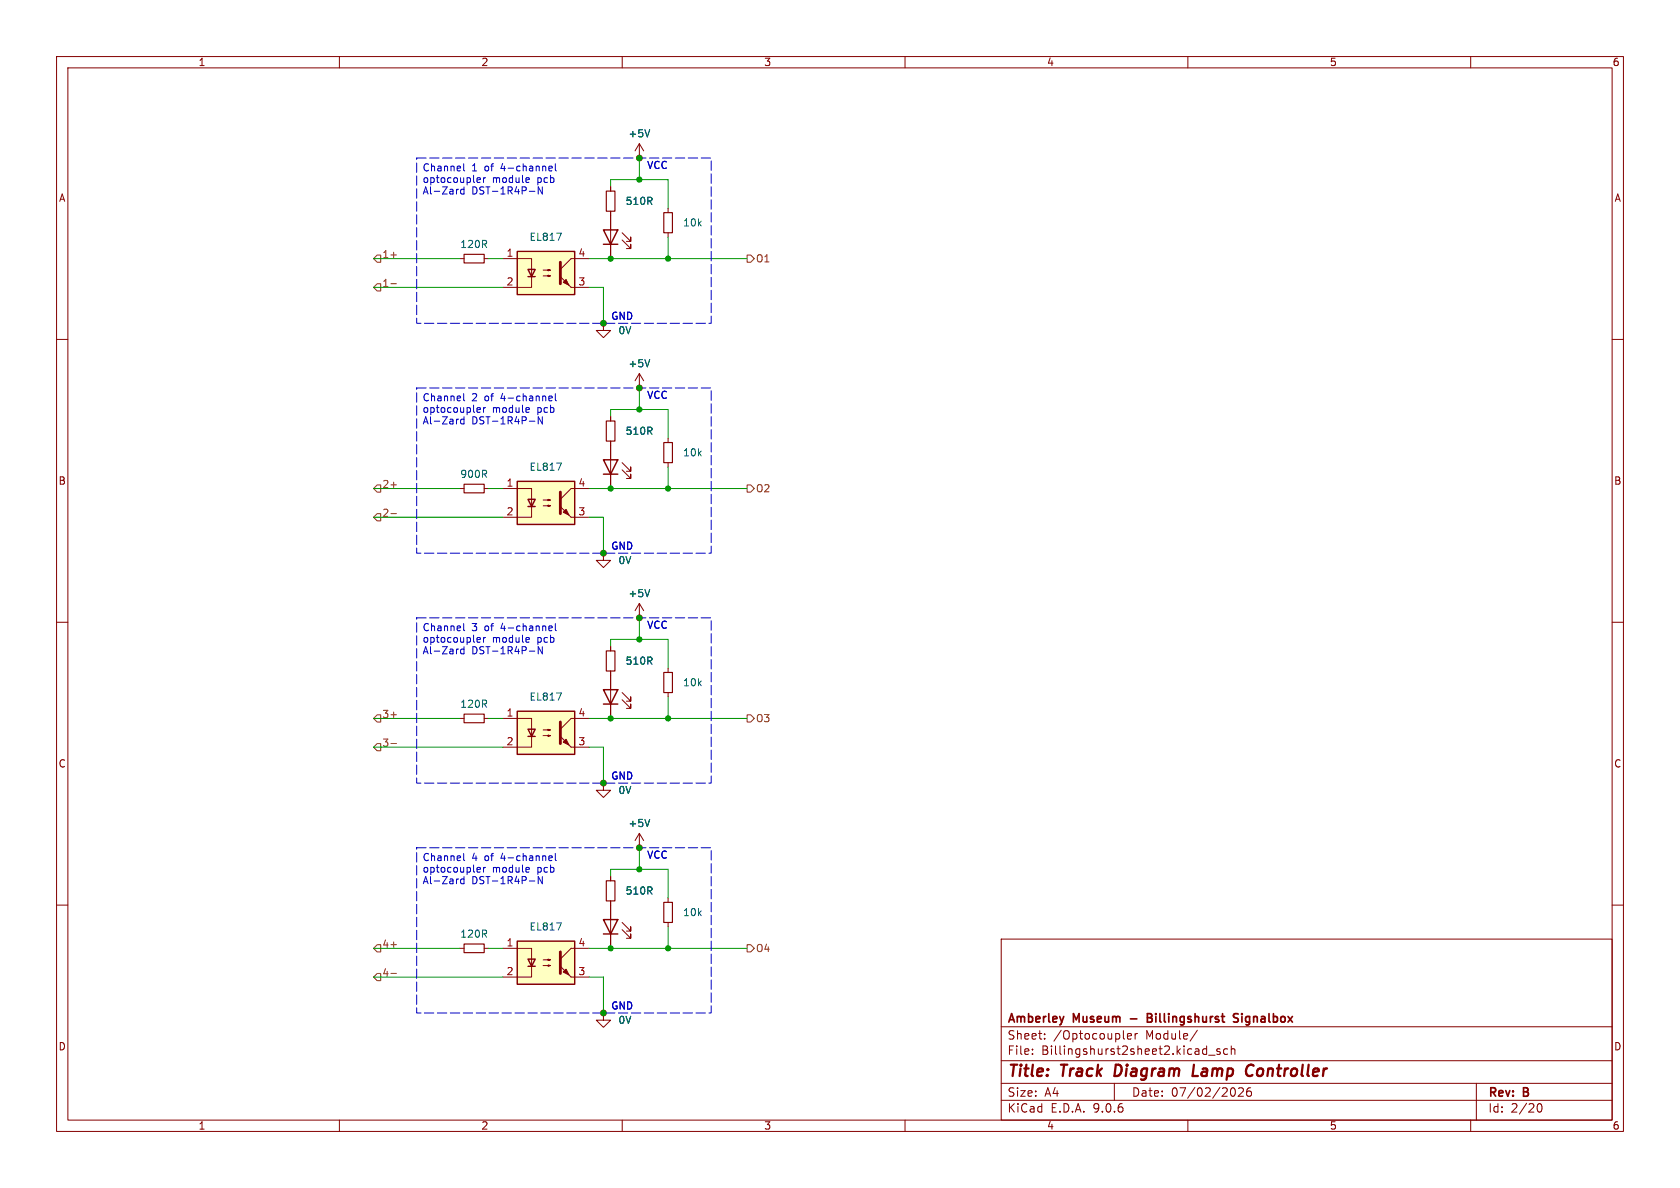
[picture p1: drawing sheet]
<svg xmlns="http://www.w3.org/2000/svg" width="297mm" height="210mm" viewBox="0 0 297 210" stroke-linecap="round" stroke-linejoin="round" font-family="sans-serif">
<g fill="none" stroke="#840000" stroke-width=".18">
<path d="M10 10h277v190h-277zM12 12h273v186h-273zM60 10v2M110 10v2M160 10v2M210 10v2M260 10v2M10 60h2M285 60h2M10 110h2M285 110h2M81.3 127h.7"/>
<path d="M85.6 127h.8M113 149.9h.1M10 160h2M177 166h108v32h-108zM285 160h2M60 198v2M110 198v2M160 198v2M177 194.5h108M177 191.5h108M177 187.5h108M177 181.5h108"/>
<path d="M182.5 186.3v.1M182.5 185.5v.1M184.7 183.6v.1M184.7 182.8v.1M197 191.5v3M199.3 183.2l.7-.1v-.3l-.5-.1-.2 .2 .1 .7h.6M200.7 182.7v1M201.1 182.7l-.3 .1-.1 .2M210 198v2M211.7 182.1l-1.3 2M213.2 185.4l.1 .1M213.3 184.9v1.5"/>
<path d="M213.3 186.3l-.1 .1M213.7 186.5h1.1M215.7 185.5l-.4-.1-.2 .2 .1 .2 .5 .2v.3h-.6M217 185.5l-.4-.1-.3 .3v.4l.2 .2h.5M217.7 185.5l.2-.1 .3 .1 .1 .9M217.7 184.9v1.5M218.2 192.4l.2 .8-.2 .5-.2 .1M219.7 192.4v.5l-.8 .9h.9M220.6 192.4a1.17 1.17 0 0 0-.1 1.3h.6l.1-.5-.2-.3h-.5l-.1 .3M220.8 192.3h.3M260 198v2M261 191.5v6.5"/>
<path d="M271.7 195.7l.2-.5 .2-.1a.81 .81 0 0 1 .6 .6 .81 .81 0 0 1-.3 .8h-.4l-.3-.5"/>
<circle cx="113" cy="149.9" r=".51"/>
</g>
<path d="M197.3 188.2l-.3 2h.5M211.1 188.2l-.3 2h1M220.8 188.3a.67 .67 0 0 1 .8 .1M221.4 190l-.6 .2" fill="none" stroke="#840000" stroke-width=".4"/>
<path d="M202.8 179.9h.5M203.3 179.9l.3 .1M203.6 179.3l-.3-.1h-.5v1.5l.8-.1M203.6 179.8l-.3 .1M218.9 179.3l-.6-.1-.2 .1v.5l.7 .2 .1 .4-.3 .3-.5-.1" fill="none" stroke="#840000" stroke-width=".3"/>
<path d="M82 126.2h3.6v1.6h-3.6z" fill="none" stroke="#840000" stroke-width=".2"/>
<path d="M91.4 85.1h10.2v7.6h-10.2z" fill="#ffffc2"/>
<path d="M106.7 40.6h2.5l-1.3 2.6zM106.7 43.2h2.5M91.4 85.1h10.2v7.6h-10.2zM93.3 88.3h1.3l-.6 1.2zM93.3 89.5h1.3M106.7 81.3h2.5l-1.3 2.5zM106.7 83.8h2.5" fill="none" stroke="#840000" stroke-width=".25"/>
<g fill="none" stroke="#840000" stroke-width=".18">
<path d="M107.9 38.1v7.6M118.1 36.8v.8M106.7 57.2v1.2h1.2l-1.2 1.3-1.3-1.3h1.3M106.7 57.2h.1M110 42.4l1.5 1.5v-.7v.7h-.8M110 41.1l1.5 1.6v-.8v.8h-.8M118.1 41.1v.8M107.9 73.7v.7M107.9 78v8.4M113 68.6h.1M113 66v2.6M113 66l-.7 1.3"/>
<path d="M113 66l.8 1.3M118.1 77.5v.7M81.3 86.4h.7M85.6 86.4h.8M88.9 86.4h5.1v5h-5.1M96 88.4h1.3l-.4 .1v-.2l.4 .1M96 89.4h1.3l-.4 .1v-.2l.4 .1M101 91.4h3.1M104.1 86.4h-3.1l-1.9 1.9M106.7 97.8h.1M110 83.1l1.5 1.5v-.8v.8h-.8M110 81.8l1.5 1.5v-.7v.7h-.8"/>
<path d="M118.1 81.8v.8M113 109.2h.1M113 106.7l-.7 1.3M113 106.7l.8 1.3M113 106.7v2.5M106.7 138.4v1.3h1.2l-1.2 1.3-1.3-1.3h1.3M106.7 138.4h.1"/>
<circle cx="106.7" cy="57.2" r=".51"/>
<circle cx="113" cy="68.6" r=".51"/>
<circle cx="106.7" cy="97.8" r=".51"/>
<circle cx="113" cy="109.2" r=".51"/>
<circle cx="106.7" cy="138.4" r=".51"/>
</g>
<path d="M99.1 87v3.8" fill="none" stroke="#840000" stroke-width=".51"/>
<g fill="#840000" stroke="#840000" stroke-width=".18">
<path d="M99.6 90.6l.5-.6 .5 1.1z"/>
<path d="M99.1 89.5l1.9 1.9z"/>
</g>
<path d="M114.9 63.6l-.5 1.2M98.4 81.9h.8l-.5 1.2M114.9 104.2l-.5 1.3" fill="none" stroke="#006464" stroke-width=".18"/>
<path d="M117.3 37.6h1.6v3.5h-1.6zM107.2 74.4h1.5v3.6h-1.5zM117.3 78.2h1.6v3.6h-1.6zM82 85.6h3.6v1.5h-3.6z" fill="none" stroke="#840000" stroke-width=".2"/>
<path d="M91.4 125.7h10.2v7.7h-10.2z" fill="#ffffc2"/>
<path d="M91.4 125.7h10.2v7.7h-10.2zM93.3 128.9h1.3l-.6 1.3zM93.3 130.2h1.3" fill="none" stroke="#840000" stroke-width=".25"/>
<path d="M81.3 45.7h.7M85.6 45.7h.8M88.9 127h5.1v5.1h-5.1M96 129h1.3l-.4 .2v-.3l.4 .1M96 130h1.3l-.4 .2v-.3l.4 .1M101 132.1h3.1M104.1 127h-3.1l-1.9 1.9M113 149.9h.1M113 147.3l-.7 1.3M113 147.3l.8 1.3M113 147.3v2.6" fill="none" stroke="#840000" stroke-width=".18"/>
<path d="M99.1 127.6v3.8" fill="none" stroke="#840000" stroke-width=".51"/>
<g fill="#840000" stroke="#840000" stroke-width=".18">
<path d="M99.6 131.2l.5-.5 .5 1z"/>
<path d="M99.1 130.2l1.9 1.9z"/>
</g>
<path d="M98.4 122.5h.8l-.5 1.3M114.9 144.9l-.5 1.2" fill="none" stroke="#006464" stroke-width=".18"/>
<path d="M82 45h3.6v1.5h-3.6z" fill="none" stroke="#840000" stroke-width=".2"/>
<path d="M91.4 44.5h10.2v7.6h-10.2z" fill="#ffffc2"/>
<path d="M91.4 44.5h10.2v7.6h-10.2zM93.3 47.6h1.3l-.6 1.3zM93.3 48.9h1.3M106.7 121.9h2.5l-1.3 2.6zM106.7 124.5h2.5" fill="none" stroke="#840000" stroke-width=".25"/>
<g fill="none" stroke="#840000" stroke-width=".18">
<path d="M88.9 45.7h5.1v5.1h-5.1M96 47.8h1.3l-.4 .1v-.3l.4 .2M96 48.8h1.3l-.4 .1v-.3l.4 .2M101 50.8h3.1M104.1 45.7h-3.1l-1.9 1.9M106.7 97.8v1.3h1.2l-1.2 1.2-1.3-1.2h1.3M106.7 97.8h.1M107.9 114.3v.8M107.9 118.6v8.4M118.1 118.1v.8M110 123.7l1.5 1.5v-.7v.7h-.8M110 122.4l1.5 1.6v-.8v.8h-.8"/>
<path d="M118.1 122.4v.8M81.3 167.6h.7M85.6 167.6h.8"/>
</g>
<path d="M99.1 46.4v3.8" fill="none" stroke="#840000" stroke-width=".51"/>
<g fill="#840000" stroke="#840000" stroke-width=".18">
<path d="M99.6 49.9l.5-.5 .5 1z"/>
<path d="M99.1 48.9l1.9 1.9z"/>
</g>
<path d="M98.4 41.2h.8l-.5 1.3" fill="none" stroke="#006464" stroke-width=".18"/>
<path d="M107.2 115.1h1.5v3.5h-1.5zM117.3 118.9h1.6v3.5h-1.6zM82 166.9h3.6v1.5h-3.6z" fill="none" stroke="#840000" stroke-width=".2"/>
<path d="M91.4 166.4h10.2v7.6h-10.2z" fill="#ffffc2"/>
<path d="M91.4 166.4h10.2v7.6h-10.2zM93.3 169.5h1.3l-.6 1.3zM93.3 170.8h1.3M106.7 162.6h2.5l-1.3 2.5zM106.7 165.1h2.5" fill="none" stroke="#840000" stroke-width=".25"/>
<g fill="none" stroke="#840000" stroke-width=".18">
<path d="M107.9 33v.8M107.9 37.3v3.3M113 27.9h.1M113 25.4l-.7 1.3M113 25.4l.8 1.3M113 25.4v2.5M106.7 57.2h.1M107.9 43.2v2.5M107.9 73.7v.7M107.9 78v3.3M113 68.6h.1M106.7 97.8h.1"/>
<path d="M107.9 83.8v2.6M107.9 114.3v.8M107.9 118.6v3.3M113 109.2h.1M106.7 138.4h.1M107.9 124.5v2.5M107.9 154.9v.8M107.9 159.3v8.3M113 149.9h.1M118.1 158.8v.7M88.9 167.6h5.1v5.1h-5.1M96 169.7h1.3l-.4 .1v-.3l.4 .2"/>
<path d="M96 170.7h1.3l-.4 .1v-.2l.4 .1M101 172.7h3.1M104.1 167.6h-3.1l-1.9 1.9M106.7 179.1h.1M106.7 179.1v1.2h1.2l-1.2 1.3-1.3-1.3h1.3M110 164.3l1.5 1.6v-.8v.8h-.8M110 163.1l1.5 1.5v-.8v.8h-.8M118.1 163.1v.7"/>
<circle cx="113" cy="27.9" r=".51"/>
<circle cx="106.7" cy="179.1" r=".51"/>
</g>
<path d="M99.1 168.3v3.8" fill="none" stroke="#840000" stroke-width=".51"/>
<g fill="#840000" stroke="#840000" stroke-width=".18">
<path d="M99.6 171.8l.5-.5 .5 1z"/>
<path d="M99.1 170.8l1.9 1.9z"/>
</g>
<path d="M114.9 22.9l-.5 1.3M114.9 63.6l-.5 1.2M114.9 104.2l-.5 1.3M114.9 144.9l-.5 1.2M98.4 163.1h.8l-.5 1.3" fill="none" stroke="#006464" stroke-width=".18"/>
<path d="M107.2 33.8h1.5v3.5h-1.5zM107.2 155.7h1.5v3.6h-1.5zM117.3 159.5h1.6v3.6h-1.6z" fill="none" stroke="#840000" stroke-width=".2"/>
<g fill="none" stroke="#725600" stroke-width=".18">
<path d="M66.7 45.1h.6v1.3h-.6l-.7-.7zM66.7 50.2h.6v1.2h-.6l-.7-.6zM69.1 45.1h1M69.1 50.2h1M132.1 45.1h.6l.6 .6-.6 .7h-.6zM66.7 90.8h.6v1.3h-.6l-.7-.7zM66.7 85.7h.6v1.3h-.6l-.7-.6zM69.1 90.8h1M69.1 85.7h1M132.1 85.7h.6l.6 .7-.6 .6h-.6zM66.7 126.4h.6v1.2h-.6l-.7-.6zM66.7 131.4h.6v1.3h-.6l-.7-.6z"/>
<path d="M69.1 126.4h1M69.1 131.4h1M132.1 126.4h.6l.6 .6-.6 .6h-.6zM66.7 172.1h.6v1.3h-.6l-.7-.7zM66.7 167h.6v1.3h-.6l-.7-.7zM69.1 172.1h1M69.1 167h1M132.1 167h.6l.6 .6-.6 .7h-.6z"/>
</g>
<g fill="none" stroke="#009600" stroke-width=".18">
<path d="M107.9 33v-1.2h10.2v5M113 27.9v3.9M66 45.7h15.3M66 50.8h22.9M86.4 45.7h2.5M104.1 50.8h2.6v6.4M104.1 45.7h28M118.1 41.9v3.8M107.9 73.7v-1.3h10.2v5.1M113 68.6v3.8M66 86.4h15.3M66 91.4h22.9"/>
<path d="M86.4 86.4h2.5M104.1 86.4h28M104.1 91.4h2.6v6.4M118.1 82.6v3.8M107.9 114.3v-1.3h10.2v5.1M113 109.2v3.8M66 127h15.3M66 132.1h22.9M86.4 127h2.5M104.1 132.1h2.6v6.3M104.1 127h28M118.1 123.2v3.8"/>
<path d="M107.9 154.9v-1.2h10.2v5.1M113 149.9v3.8M66 167.6h15.3M66 172.7h22.9M86.4 167.6h2.5M104.1 167.6h28M104.1 172.7h2.6v6.4M118.1 163.8v3.8"/>
</g>
<path d="M73.7 27.9h52v29.3h-52zM73.7 68.6h52v29.2h-52zM73.7 109.2h52v29.2h-52zM73.7 149.9h52v29.2h-52z" fill="none" stroke="#0000c2" stroke-width=".18" stroke-dasharray="1.7 .6"/>
<g fill="none" stroke="#0000c2" stroke-width=".18">
<path d="M81.5 33.6v.6l.2 .1 .3-.1M82 28.9v1.1l.2 .2M82 33v1.3M84.4 31.5l.4-.1 .1 .3-.6 .1M84.4 32.2h.5M85.5 31.4v.9M85.8 31.4l-.3 .3M93.2 31.4l.3 .1 .1 .2-.6 .1M93.5 32.2l-.3 .1M93.6 33.8h.9M95.9 33v1.3l-.7-1.3v1.3M97.1 29.4h.4l.1 .3-.6 .1"/>
<path d="M97.1 30.2h.5M98.2 28.9v1.1l.2 .2M81.5 74.2v.6l.2 .1h.3M82 69.6v1.1l.2 .2M82 73.7v1.2M84.4 72.1h.4l.1 .3-.6 .1M84.4 72.8h.5M85.5 72.1v.8M85.8 72.1l-.3 .2M93.2 72.1h.3l.1 .3-.6 .1M93.5 72.8l-.3 .1M93.6 74.5h.9"/>
<path d="M95.9 73.7v1.2l-.7-1.2v1.2M97.1 70.1l.4-.1 .1 .3-.6 .1M97.1 70.8h.5M98.2 69.6v1.1l.2 .2M81.5 114.9v.6l.2 .1 .3-.1M82 110.2v1.1l.2 .2M82 114.3v1.3M84.4 112.8l.4-.1 .1 .3-.6 .1M84.4 113.5h.5M85.5 112.7v.8M85.8 112.7l-.3 .2M93.2 112.7l.3 .1 .1 .2-.6 .1"/>
<path d="M93.5 113.5h-.3M93.6 115.1h.9M95.9 114.3v1.3l-.7-1.3v1.3M97.1 110.7l.4-.1 .1 .4-.6 .1M97.1 111.4h.5M98.2 110.2v1.1l.2 .2M81.5 155.5v.6l.2 .1h.3M82 150.9v1.1l.2 .1M82 155v1.2M84.4 154.1h.5M84.4 153.4l.4-.1 .1 .3-.6 .2M85.5 153.3v.9"/>
<path d="M85.8 153.3l-.3 .3M93.2 153.3l.3 .1 .1 .2-.6 .2M93.5 154.1l-.3 .1M93.6 155.7h.9M95.9 155v1.2l-.7-1.2v1.2M97.1 152.1h.5M97.1 151.3h.4l.1 .3-.6 .1M98.2 150.9v1.1l.2 .1"/>
</g>
<g fill="#009600" stroke="#009600" stroke-width=".18">
<circle cx="113" cy="109.2" r=".46"/>
<circle cx="107.9" cy="127" r=".46"/>
<circle cx="106.7" cy="138.4" r=".46"/>
<circle cx="113" cy="113" r=".46"/>
<circle cx="118.1" cy="127" r=".46"/>
<circle cx="118.1" cy="86.4" r=".46"/>
<circle cx="106.7" cy="97.8" r=".46"/>
<circle cx="107.9" cy="86.4" r=".46"/>
<circle cx="113" cy="68.6" r=".46"/>
<circle cx="113" cy="72.4" r=".46"/>
<circle cx="113" cy="153.7" r=".46"/>
<circle cx="113" cy="149.9" r=".46"/>
<circle cx="118.1" cy="167.6" r=".46"/>
<circle cx="106.7" cy="179.1" r=".46"/>
<circle cx="107.9" cy="167.6" r=".46"/>
<circle cx="118.1" cy="45.7" r=".46"/>
<circle cx="113" cy="31.8" r=".46"/>
<circle cx="113" cy="27.9" r=".46"/>
<circle cx="107.9" cy="45.7" r=".46"/>
<circle cx="106.7" cy="57.2" r=".46"/>
</g>
<g font-size="2.8" fill="#840000">
<text x="178" y="190.9">Title:</text>
<text x="187.7" y="190.9">Track</text>
<text x="197.9" y="190.9">Diagram</text>
<text x="212.5" y="190.9">Lamp</text>
<text x="222.7" y="190.9">Controller</text>
</g>
<g font-size="2.1" fill="#840000">
<text x="178" y="184">Sheet:</text>
<text x="178" y="181.2">Amberley</text>
<text x="186.2" y="184">/Optocoupler</text>
<text x="189.8" y="181.2">Museum</text>
<text x="200.5" y="181.2">-</text>
<text x="202.6" y="184">Module/</text>
<text x="204.1" y="181.2">Billingshurst</text>
<text x="220" y="181.2">Signalbox</text>
<text x="178" y="186.7">File:</text>
<text x="184.1" y="186.7">Billingshurst2sheet2.kicad_sch</text>
<text x="178" y="196.9">KiCad</text>
<text x="178" y="194.1">Size:</text>
<text x="184.7" y="194.1">A4</text>
<text x="185.7" y="196.9">E.D.A.</text>
<text x="193.3" y="196.9">9.0.6</text>
<text x="200" y="194.1">Date:</text>
<text x="207" y="194.1">07/02/2026</text>
<text x="263" y="194.3">Rev:</text>
<text x="263" y="196.9">Id:</text>
<text x="267.1" y="196.9">2/20</text>
<text x="269.4" y="194.3">B</text>
</g>
<g font-size="1.8" fill="#840000">
<text x="35" y="11.9">1</text>
<text x="85" y="11.9">2</text>
<text x="135" y="11.9">3</text>
<text x="185" y="11.9">4</text>
<text x="235" y="11.9">5</text>
<text x="285" y="11.9">6</text>
<text x="10.3" y="35.9">A</text>
<text x="285.3" y="35.9">A</text>
<text x="10.3" y="85.9">B</text>
<text x="285.3" y="85.9">B</text>
<text x="10.3" y="135.9">C</text>
<text x="285.3" y="135.9">C</text>
<text x="10.3" y="185.9">D</text>
<text x="285.3" y="185.9">D</text>
<text x="35" y="199.9">1</text>
<text x="85" y="199.9">2</text>
<text x="135" y="199.9">3</text>
<text x="185" y="199.9">4</text>
<text x="235" y="199.9">5</text>
<text x="285" y="199.9">6</text>
</g>
<g font-size="1.8" fill="#006464">
<text x="111" y="24.5">+5V</text>
<text x="110.5" y="36.4">510R</text>
<text x="120.7" y="40.2">10k</text>
<text x="81.3" y="44">120R</text>
<text x="93.5" y="42.8">EL817</text>
<text x="109.2" y="59.3">0V</text>
<text x="111" y="65.1">+5V</text>
<text x="110.5" y="77.1">510R</text>
<text x="93.5" y="83.4">EL817</text>
<text x="120.7" y="80.9">10k</text>
<text x="81.3" y="84.7">900R</text>
<text x="109.2" y="99.9">0V</text>
<text x="111" y="105.8">+5V</text>
<text x="110.5" y="117.7">510R</text>
<text x="81.3" y="125.3">120R</text>
<text x="93.5" y="124.1">EL817</text>
<text x="120.7" y="121.5">10k</text>
<text x="109.2" y="140.6">0V</text>
<text x="111" y="146.4">+5V</text>
<text x="110.5" y="158.3">510R</text>
<text x="81.3" y="166">120R</text>
<text x="93.5" y="164.7">EL817</text>
<text x="120.7" y="162.2">10k</text>
<text x="109.2" y="181.2">0V</text>
</g>
<g font-size="1.8" fill="#0000c2">
<text x="74.6" y="30.6">Channel</text>
<text x="74.6" y="32.7">optocoupler</text>
<text x="74.6" y="34.7">Al-Zard</text>
<text x="83.4" y="30.6">1</text>
<text x="83.4" y="34.7">DST-1R4P-N</text>
<text x="85.8" y="30.6">of</text>
<text x="87" y="32.7">module</text>
<text x="88.8" y="30.6">4-channel</text>
<text x="95.1" y="32.7">pcb</text>
<text x="114.3" y="30.1">VCC</text>
<text x="108" y="56.7">GND</text>
<text x="74.6" y="71.3">Channel</text>
<text x="83.4" y="71.3">2</text>
<text x="85.8" y="71.3">of</text>
<text x="88.8" y="71.3">4-channel</text>
<text x="114.3" y="70.7">VCC</text>
<text x="74.6" y="73.3">optocoupler</text>
<text x="74.6" y="75.3">Al-Zard</text>
<text x="83.4" y="75.3">DST-1R4P-N</text>
<text x="87" y="73.3">module</text>
<text x="95.1" y="73.3">pcb</text>
<text x="108" y="97.4">GND</text>
<text x="74.6" y="111.9">Channel</text>
<text x="74.6" y="113.9">optocoupler</text>
<text x="83.4" y="111.9">3</text>
<text x="85.8" y="111.9">of</text>
<text x="87" y="113.9">module</text>
<text x="88.8" y="111.9">4-channel</text>
<text x="95.1" y="113.9">pcb</text>
<text x="114.3" y="111.4">VCC</text>
<text x="74.6" y="116">Al-Zard</text>
<text x="83.4" y="116">DST-1R4P-N</text>
<text x="108" y="138">GND</text>
<text x="74.6" y="152.5">Channel</text>
<text x="74.6" y="154.6">optocoupler</text>
<text x="83.4" y="152.5">4</text>
<text x="85.8" y="152.5">of</text>
<text x="87" y="154.6">module</text>
<text x="88.8" y="152.5">4-channel</text>
<text x="95.1" y="154.6">pcb</text>
<text x="114.3" y="152">VCC</text>
<text x="74.6" y="156.6">Al-Zard</text>
<text x="83.4" y="156.6">DST-1R4P-N</text>
<text x="108" y="178.7">GND</text>
</g>
<g font-size="1.8" fill="#725600">
<text x="67.5" y="45.7">1+</text>
<text x="133.5" y="46.6">O1</text>
<text x="67.5" y="50.8">1-</text>
<text x="67.5" y="86.4">2+</text>
<text x="133.5" y="87.2">O2</text>
<text x="67.5" y="91.4">2-</text>
<text x="67.5" y="127">3+</text>
<text x="133.5" y="127.9">O3</text>
<text x="67.5" y="132.1">3-</text>
<text x="67.5" y="167.6">4+</text>
<text x="67.5" y="172.7">4-</text>
<text x="133.5" y="168.5">O4</text>
</g>
<g font-size="1.8" fill="#a90000">
<text x="89.5" y="45.5">1</text>
<text x="102.2" y="45.5">4</text>
<text x="89.5" y="50.5">2</text>
<text x="102.2" y="50.5">3</text>
<text x="89.5" y="86.1">1</text>
<text x="102.2" y="86.1">4</text>
<text x="89.5" y="91.2">2</text>
<text x="102.2" y="91.2">3</text>
<text x="89.5" y="126.7">1</text>
<text x="89.5" y="131.8">2</text>
<text x="102.2" y="126.7">4</text>
<text x="102.2" y="131.8">3</text>
<text x="89.5" y="167.4">1</text>
<text x="102.2" y="167.4">4</text>
<text x="89.5" y="172.5">2</text>
<text x="102.2" y="172.5">3</text>
</g>
</svg>
